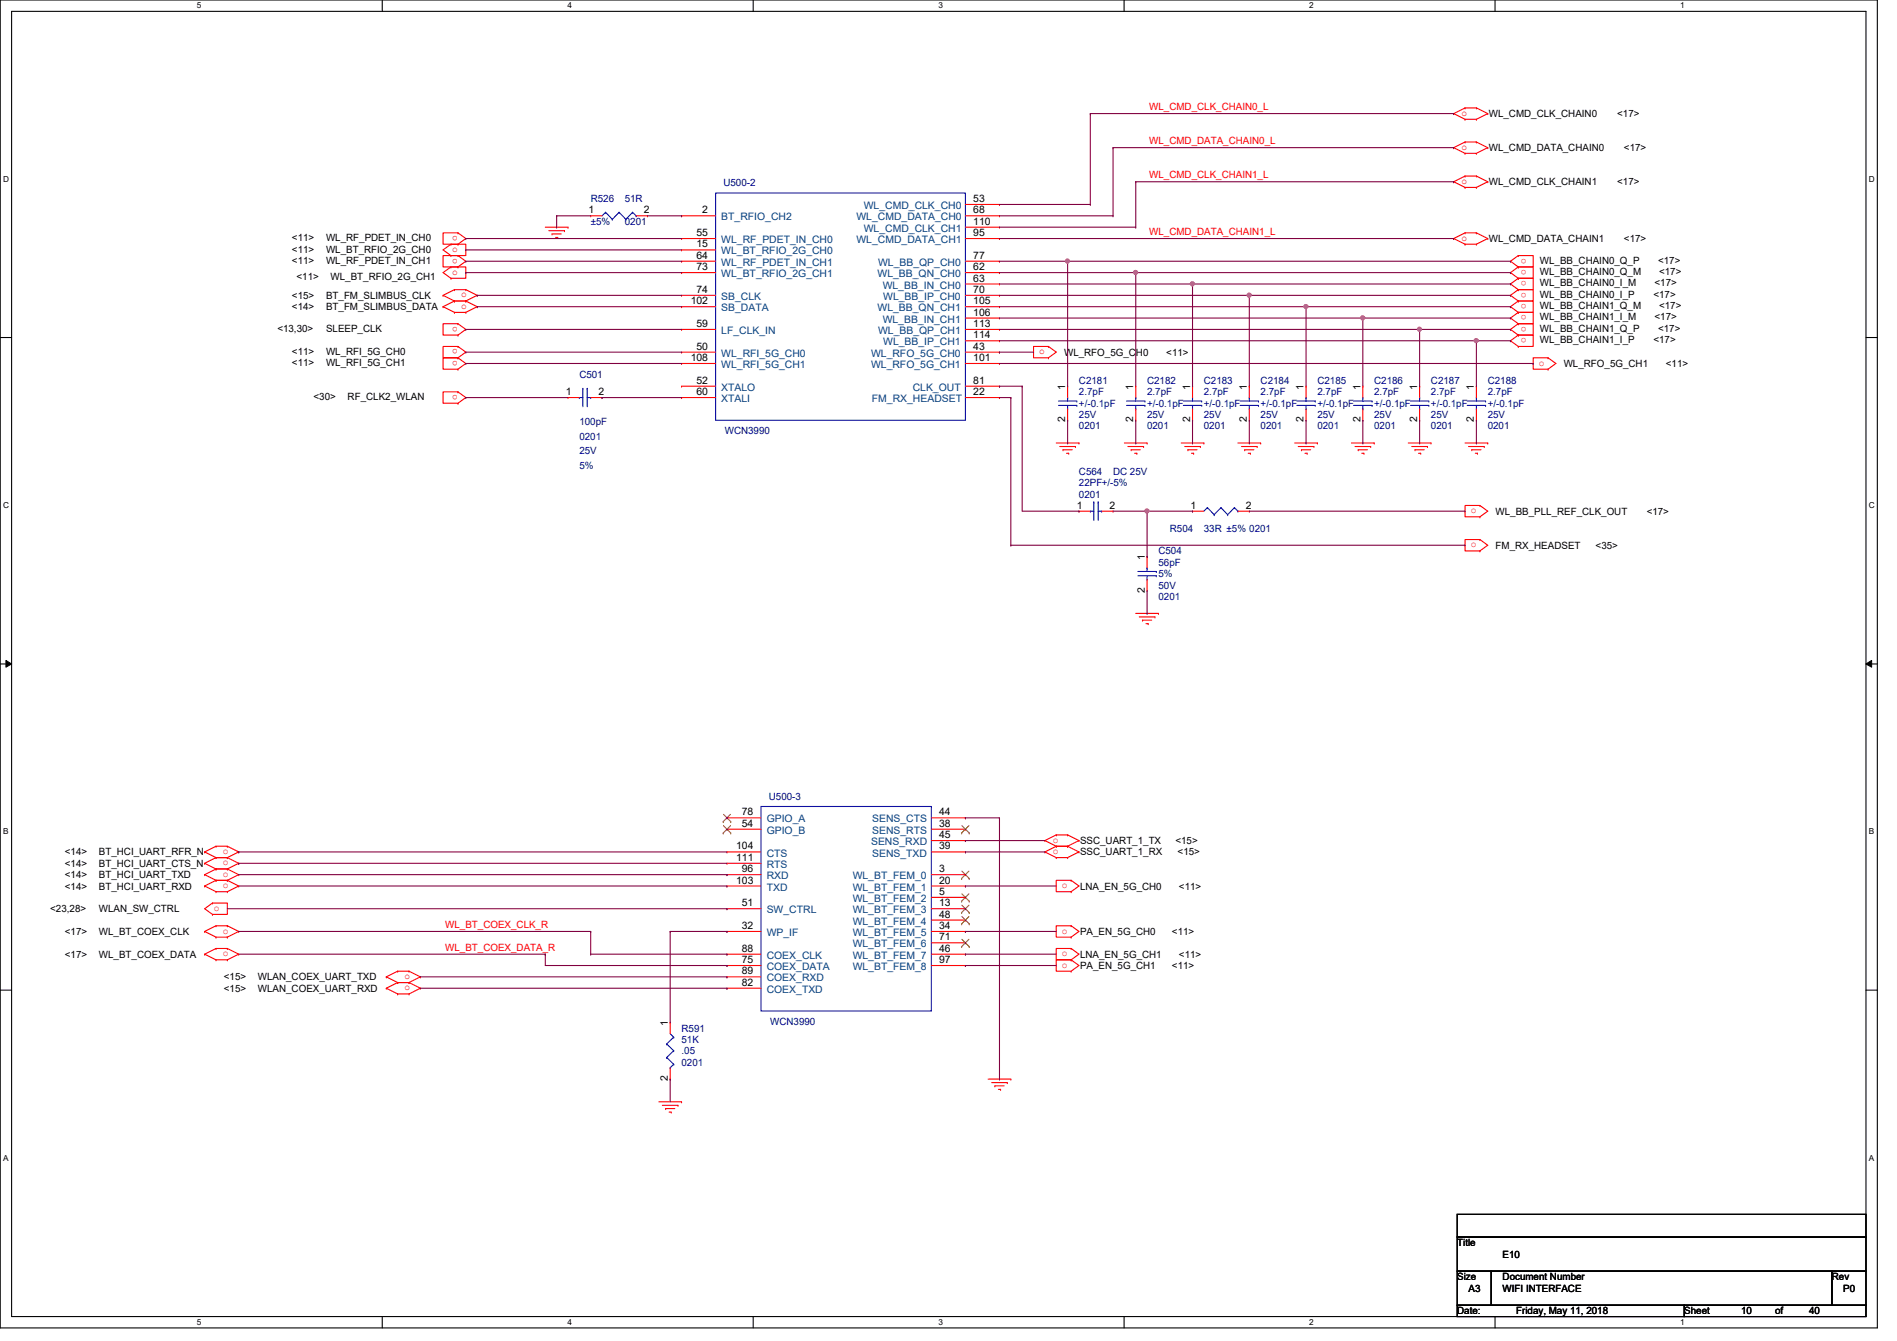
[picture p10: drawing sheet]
<svg xmlns="http://www.w3.org/2000/svg" width="297mm" height="210mm" viewBox="0 0 297 210" stroke-linecap="round" stroke-linejoin="round" font-family="sans-serif">
<path d="M0 0h294v207.9h-294zM1.8 1.8h290.4v204.3h-290.4z" fill="none" stroke="#000" stroke-width=".17"/>
<g fill="#fff">
<path d="M30.8 .2h.7v1.4h-.7z"/>
<path d="M30.8 206.2h.7v1.4h-.7z"/>
</g>
<path d="M59.9 0v1.8M59.9 206.1v1.8" fill="none" stroke="#000" stroke-width=".17"/>
<g fill="#fff">
<path d="M88.9 .2h.6v1.4h-.6z"/>
<path d="M88.9 206.2h.6v1.4h-.6z"/>
</g>
<path d="M117.9 0v1.8M117.9 206.1v1.8" fill="none" stroke="#000" stroke-width=".17"/>
<g fill="#fff">
<path d="M146.9 .2h.7v1.4h-.7z"/>
<path d="M146.9 206.2h.7v1.4h-.7z"/>
</g>
<path d="M176 0v1.8M176 206.1v1.8" fill="none" stroke="#000" stroke-width=".17"/>
<g fill="#fff">
<path d="M205 .2h.7v1.4h-.7z"/>
<path d="M205 206.2h.7v1.4h-.7z"/>
</g>
<path d="M234.1 0v1.8M234.1 206.1v1.8" fill="none" stroke="#000" stroke-width=".17"/>
<g fill="#fff">
<path d="M263.1 .2h.7v1.4h-.7z"/>
<path d="M263.1 206.2h.7v1.4h-.7z"/>
<path d="M.5 27.3h.9v1.4h-.9z"/>
<path d="M292.6 27.3h.9v1.4h-.9z"/>
<path d="M.5 78.4h.9v1.4h-.9z"/>
<path d="M292.6 78.4h.9v1.4h-.9z"/>
</g>
<path d="M0 52.8h1.8M292.2 52.8h1.8" fill="none" stroke="#000" stroke-width=".17"/>
<g fill="#fff">
<path d="M.5 129.5h.8v1.4h-.8z"/>
<path d="M292.6 129.5h.9v1.4h-.9z"/>
</g>
<path d="M0 103.9h1.8M292.2 103.9h1.8" fill="none" stroke="#000" stroke-width=".17"/>
<path d="M.9 103.4l.9 .5-.9 .5zM292.2 103.9l.9-.5v1z" fill="#000"/>
<path d="M.9 103.4l.9 .5-.9 .5zM292.2 103.9l.9-.5v1z" fill="none" stroke="#000" stroke-width=".16"/>
<g fill="#fff">
<path d="M.5 180.5h.8v1.4h-.8z"/>
<path d="M292.6 180.5h.9v1.4h-.9z"/>
</g>
<path d="M0 155h1.8M292.2 155h1.8M228.2 190.1h64v3.5h-64zM228.2 193.6h64v5.4h-64zM228.2 199h5.3v5.3h-5.3zM233.5 199h53.3v5.3h-53.3zM286.8 199h5.4v5.3h-5.4zM228.2 204.3h35.5v1.8h-35.5zM263.7 204.3h28.5v1.8h-28.5z" fill="none" stroke="#000" stroke-width=".17"/>
<g fill="none" stroke="#f00" stroke-width=".17">
<path d="M227.6 17.8h.1M227.6 17.8l1.8 .9M229.4 16.9h.1M229.4 18.7h.1M229.4 16.9l-1.8 .9M229.4 16.9h1.8M229.4 18.7h1.8M231.2 16.9h.1M231.2 18.7h.1M231.2 16.9l1.8 .9M233 17.8h.1M233 17.8l-1.8 .9"/>
<path d="M70.6 38.2h.1M70.6 38.2h2.3v1.8h-2.3M70.6 38.2l-1.2 .9 1.2 .9M71.7 38.2h.1M71.7 36.4h.1M71.7 36.4h-2.3v1.8h2.3M71.7 36.4l1.2 .9-1.2 .9M85.4 35.6h3.5M85.9 36.1h2.5M86.4 36.6h.1M86.4 36.6h1.5M87 37.2h.3"/>
<path d="M87.3 37.2h.1M88.4 36.1h.1M88.9 35.6h.1M92.5 33.8h.1M92.5 33.8h1.8M99.6 33.8h1.8M101.4 33.8h.1M106.7 33.8h.1M106.7 37.3h.1M106.7 39.1h.1M106.7 33.8h5.4M106.7 37.3h5.4"/>
<path d="M106.7 39.1h5.4M151.2 35.6h5.3M151.2 33.8h5.3M151.2 32h5.3M151.2 37.3h5.3M156.5 32h.1M156.5 33.8h.1M156.5 35.6h.1M156.5 37.3h.1M227.6 23.1h.1M227.6 28.4h.1M227.6 37.3h.1"/>
<path d="M227.6 23.1l1.8 .9M227.6 28.4l1.8 .9M227.6 37.3l1.8 .9M229.4 22.2h.1M229.4 24h.1M229.4 27.6h.1M229.4 29.3h.1M229.4 36.4h.1M229.4 38.2h.1M229.4 22.2l-1.8 .9M229.4 22.2h1.8M229.4 24h1.8"/>
<path d="M229.4 27.6l-1.8 .8M229.4 27.6h1.8M229.4 29.3h1.8M229.4 36.4l-1.8 .9M229.4 36.4h1.8M229.4 38.2h1.8M231.2 22.2h.1M231.2 24h.1M231.2 27.6h.1M231.2 29.3h.1M231.2 36.4h.1M231.2 38.2h.1"/>
<path d="M231.2 22.2l1.8 .9M231.2 27.6l1.8 .8M231.2 36.4l1.8 .9M233 23.1h.1M233 28.4h.1M233 37.3h.1M233 23.1l-1.8 .9M233 28.4l-1.8 .9M233 37.3l-1.8 .9M69.4 46.2h.1M69.4 48h.1M69.4 46.2l1.8 .9"/>
<path d="M69.4 48l1.8 .9M70.6 40h.1M70.6 41.8h.1M70.6 43.6h.1M70.6 41.8h2.3v1.8h-2.3M70.6 41.8l-1.2 .9 1.2 .9M71.2 45.3h.1M71.2 47.1h.1M71.2 48.9h.1M71.2 45.3h1.7M71.2 45.3l-1.8 .9M71.2 47.1h1.7"/>
<path d="M71.2 47.1l-1.8 .9M71.2 48.9h1.7M71.7 41.8h.1M71.7 40h.1M71.7 40h-2.3v1.8h2.3M71.7 52.5h.1M71.7 50.7h.1M71.7 50.7h-2.3v1.8h2.3M71.7 56h.1M71.7 54.2h.1M71.7 54.2h-2.3v1.8h2.3M71.7 57.8h.1"/>
<path d="M71.7 56h-2.3v1.8h2.3M71.7 40l1.2 .9-1.2 .9M71.7 50.7l1.2 .9-1.2 .9M71.7 54.2l1.2 .9-1.2 .9M71.7 56l1.2 .9-1.2 .9M72.9 45.3h.1M72.9 47.1h.1M72.9 48.9h.1M72.9 45.3l1.8 .9M72.9 47.1l1.8 .9M74.7 46.2h.1M74.7 48h.1"/>
<path d="M74.7 46.2l-1.8 .9M74.7 48l-1.8 .9M106.7 40.9h.1M106.7 42.7h.1M106.7 46.2h.1M106.7 48h.1M106.7 51.6h.1M106.7 55.1h.1M106.7 56.9h.1M106.7 40.9h5.4M106.7 42.7h5.4M106.7 46.2h5.4"/>
<path d="M106.7 48h5.4M106.7 51.6h5.4M106.7 55.1h5.4M106.7 56.9h5.4M151.2 40.9h5.3M151.2 42.7h5.3M151.2 44.4h5.3M151.2 46.2h5.3M151.2 48h5.3M151.2 49.8h5.3M151.2 51.6h5.3M151.2 53.3h5.3"/>
<path d="M151.2 55.1h5.3M151.2 56.9h5.3M156.5 40.9h.1M156.5 42.7h.1M156.5 44.4h.1M156.5 46.2h.1M156.5 48h.1M156.5 49.8h.1M156.5 51.6h.1M156.5 53.3h.1M156.5 55.1h.1M156.5 56.9h.1"/>
<path d="M164.2 54.2h.1M164.2 56h.1M164.2 54.2h-2.4v1.8h2.4M164.2 54.2l1.2 .9-1.2 .9M237.7 41.8h.1M237.7 40h.1M237.7 40h2.4v1.8h-2.4M237.7 43.6h.1M237.7 41.8h2.4v1.8h-2.4M237.7 45.3h.1M237.7 43.6h2.4v1.7h-2.4M237.7 47.1h.1"/>
<path d="M237.7 45.3h2.4v1.8h-2.4M237.7 48.9h.1M237.7 47.1h2.4v1.8h-2.4M237.7 50.7h.1M237.7 48.9h2.4v1.8h-2.4M237.7 52.5h.1M237.7 50.7h2.4v1.8h-2.4M237.7 54.2h.1M237.7 52.5h2.4v1.7h-2.4M237.7 40l-1.2 .9 1.2 .9M237.7 41.8l-1.2 .9 1.2 .9M237.7 43.6l-1.2 .8 1.2 .9"/>
<path d="M237.7 45.3l-1.2 .9 1.2 .9M237.7 47.1l-1.2 .9 1.2 .9M237.7 48.9l-1.2 .9 1.2 .9M237.7 50.7l-1.2 .9 1.2 .9M237.7 52.5l-1.2 .8 1.2 .9M242.4 56h.1M242.4 57.8h.1M242.4 56h-2.3v1.8h2.3M242.4 56l1.2 .9-1.2 .9M71.7 63.1h.1M71.7 61.3h.1M71.7 61.3h-2.3v1.8h2.3"/>
<path d="M71.7 61.3l1.2 .9-1.2 .9M88.9 62.2h.1M88.9 62.2h1.8M92.5 62.2h1.8M94.3 62.2h.1M106.7 60.5h.1M106.7 62.2h.1M106.7 62.2h5.4M106.7 60.5h5.4M151.2 62.2h5.3M151.2 60.5h5.3M156.5 60.5h.1"/>
<path d="M156.5 62.2h.1M165.4 69.3h3.5M165.9 69.9h2.5M166.5 70.4h.1M166.5 70.4h1.4M167 71h.3M167.2 60.5h.1M167.2 65.8h.1M167.2 60.5v1.7M167.2 64v1.8M167.3 71h.1M168.4 69.9h.1"/>
<path d="M168.9 69.3h.1M176.1 69.3h3.5M176.6 69.9h2.5M177.1 70.4h.1M177.1 70.4h1.5M177.7 71h.3M177.8 60.5h.1M177.8 65.8h.1M177.8 60.5v1.7M177.8 64v1.8M178 71h.1M179.1 69.9h.1"/>
<path d="M179.6 69.3h.1M185 69.3h3.5M185.5 69.9h2.5M186 70.4h.1M186 70.4h1.4M186.6 71h.3M186.7 60.5h.1M186.7 65.8h.1M186.7 60.5v1.7M186.7 64v1.8M186.9 71h.1M188 69.9h.1"/>
<path d="M188.5 69.3h.1M193.8 69.3h3.6M194.4 69.9h2.4M194.9 70.4h.1M194.9 70.4h1.4M195.4 71h.4M195.6 60.5h.1M195.6 65.8h.1M195.6 60.5v1.7M195.6 64v1.8M195.8 71h.1M196.8 69.9h.1"/>
<path d="M197.4 69.3h.1M202.7 69.3h3.6M203.3 69.9h2.4M203.8 70.4h.1M203.8 70.4h1.4M204.3 71h.4M204.5 60.5h.1M204.5 65.8h.1M204.5 60.5v1.7M204.5 64v1.8M204.7 71h.1M205.7 69.9h.1"/>
<path d="M206.3 69.3h.1M211.6 69.3h3.6M212.2 69.9h2.4M212.7 70.4h.1M212.7 70.4h1.4M213.2 71h.4M213.4 60.5h.1M213.4 65.8h.1M213.4 60.5v1.7M213.4 64v1.8M213.6 71h.1M214.6 69.9h.1"/>
<path d="M215.2 69.3h.1M220.5 69.3h3.6M221.1 69.9h2.4M221.6 70.4h.1M221.6 70.4h1.4M222.1 71h.4M222.3 60.5h.1M222.3 65.8h.1M222.3 60.5v1.7M222.3 64v1.8M222.5 71h.1M223.5 69.9h.1"/>
<path d="M224.1 69.3h.1M229.4 69.3h3.6M230 69.9h2.4M230.5 70.4h.1M230.5 70.4h1.4M231 71h.3M231.2 60.5h.1M231.2 65.8h.1M231.2 60.5v1.7M231.2 64v1.8M231.3 71h.1M231.7 79.1h.1"/>
<path d="M231.7 79.1h-2.3v1.8h2.3M231.7 79.1l1.3 .9-1.3 .9M232.4 69.9h.1M233 69.3h.1M168.9 80h.1M168.9 80h1.8M172.5 80h1.8M174.3 80h.1M177.8 96h3.6M178.4 96.6h2.4M178.9 97.1h.1M178.9 97.1h1.4"/>
<path d="M179.4 97.6h.4M179.6 87.1h.1M179.6 92.5h.1M179.6 87.1v1.8M179.6 90.7v1.8M179.8 97.6h.1M180.8 96.6h.1M181.4 96h.1M186.7 80h.1M186.7 80h1.8M193.8 80h1.8M195.6 80h.1"/>
<path d="M231.7 80.9h.1M231.7 84.5h.1M231.7 86.2h.1M231.7 84.5h-2.3v1.7h2.3M231.7 84.5l1.3 .8-1.3 .9M32 133.3h.1M32 135.1h.1M32 136.9h.1M32 138.7h.1M32 133.3l1.8 .9M32 135.1l1.8 .9M32 136.9l1.8 .9"/>
<path d="M32 138.7l1.8 .9M33.8 132.5h.1M33.8 134.2h.1M33.8 136h.1M33.8 137.8h.1M33.8 139.6h.1M33.8 132.5h1.8M33.8 132.5l-1.8 .8M33.8 134.2h1.8M33.8 134.2l-1.8 .9M33.8 136h1.8M33.8 136l-1.8 .9"/>
<path d="M33.8 137.8h1.8M33.8 137.8l-1.8 .9M33.8 139.6h1.8M35.6 132.5h.1M35.6 134.2h.1M35.6 136h.1M35.6 137.8h.1M35.6 139.6h.1M35.6 132.5l1.8 .8M35.6 134.2l1.8 .9M35.6 136l1.8 .9M35.6 137.8l1.8 .9"/>
<path d="M37.4 133.3h.1M37.4 135.1h.1M37.4 136.9h.1M37.4 138.7h.1M37.4 133.3l-1.8 .9M37.4 135.1l-1.8 .9M37.4 136.9l-1.8 .9M37.4 138.7l-1.8 .9M113.8 128h.1M113.8 129.8h.1M113.8 133.3h.1M113.8 135.1h.1"/>
<path d="M113.8 136.9h.1M113.8 138.7h.1M113.8 128h5.4M113.8 129.8h5.4M113.8 133.3h5.4M113.8 136.9h5.4M113.8 138.7h5.4M113.8 135.1h5.4M145.8 128h5.4M145.8 129.8h5.4M145.8 131.6h5.4M145.8 133.3h5.4"/>
<path d="M145.8 136.9h5.4M145.8 138.7h5.4M151.2 128h.1M151.2 129.8h.1M151.2 131.6h.1M151.2 133.3h.1M151.2 136.9h.1M151.2 138.7h.1M163.6 131.6h.1M163.6 133.3h.1M163.6 131.6l1.8 .9M163.6 133.3l1.8 .9"/>
<path d="M165.4 130.7h.1M165.4 132.5h.1M165.4 134.2h.1M165.4 132.5h1.8M165.4 134.2h1.8M165.4 130.7l-1.8 .9M165.4 130.7h1.8M165.4 132.5l-1.8 .8M167.2 130.7h.1M167.2 132.5h.1M167.2 134.2h.1M167.2 130.7l1.7 .9"/>
<path d="M167.2 132.5l1.7 .8M167.7 137.8h.1M167.7 139.6h.1M167.7 137.8h-2.3v1.8h2.3M167.7 137.8l1.2 .9-1.2 .9M168.9 131.6h.1M168.9 133.3h.1M168.9 131.6l-1.7 .9M168.9 133.3l-1.7 .9M32 145.8h.1M32 149.4h.1M32 145.8l1.8 .9"/>
<path d="M32 149.4l1.8 .8M33.3 141.4h.1M33.3 143.1h.1M33.3 141.4h2.3v1.7h-2.3M33.3 141.4l-1.3 .8 1.3 .9M33.8 144.9h.1M33.8 146.7h.1M33.8 148.5h.1M33.8 150.2h.1M33.8 144.9h1.8M33.8 144.9l-1.8 .9M33.8 146.7h1.8"/>
<path d="M33.8 148.5h1.8M33.8 148.5l-1.8 .9M33.8 150.2h1.8M35.6 144.9h.1M35.6 146.7h.1M35.6 148.5h.1M35.6 150.2h.1M35.6 144.9l1.8 .9M35.6 148.5l1.8 .9M37.4 145.8h.1M37.4 149.4h.1M37.4 145.8l-1.8 .9"/>
<path d="M37.4 149.4l-1.8 .8M60.5 152.9h.1M60.5 154.7h.1M60.5 152.9l1.8 .9M60.5 154.7l1.8 .9M62.3 152h.1M62.3 153.8h.1M62.3 155.6h.1M62.3 152h1.7M62.3 152l-1.8 .9M62.3 153.8h1.7M62.3 153.8l-1.8 .9"/>
<path d="M62.3 155.6h1.7M64 152h.1M64 153.8h.1M64 155.6h.1M64 152l1.8 .9M64 153.8l1.8 .9M65.8 152.9h.1M65.8 154.7h.1M65.8 152.9l-1.8 .9M65.8 154.7l-1.8 .9M113.8 142.2h.1M113.8 145.8h.1"/>
<path d="M113.8 149.4h.1M113.8 151.1h.1M113.8 152.9h.1M113.8 154.7h.1M113.8 142.2h5.4M113.8 145.8h5.4M113.8 149.4h5.4M113.8 151.1h5.4M113.8 152.9h5.4M113.8 154.7h5.4M145.8 140.5h5.4M145.8 142.2h5.4"/>
<path d="M145.8 144h5.4M145.8 145.8h5.4M145.8 147.6h5.4M145.8 149.4h5.4M145.8 151.1h5.4M151.2 140.5h.1M151.2 142.2h.1M151.2 144h.1M151.2 145.8h.1M151.2 147.6h.1M151.2 149.4h.1M151.2 151.1h.1"/>
<path d="M167.7 144.9h.1M167.7 146.7h.1M167.7 144.9h-2.3v1.8h2.3M167.7 150.2h.1M167.7 152h.1M167.7 150.2h-2.3v1.8h2.3M167.7 148.5h.1M167.7 148.5h-2.3v1.7h2.3M167.7 144.9l1.2 .9-1.2 .9M167.7 150.2l1.2 .9-1.2 .9M167.7 148.5l1.2 .9-1.2 .8M103.2 172.5h3.5"/>
<path d="M103.7 173h2.5M104.2 173.5h.1M104.2 173.5h1.5M104.8 174.1h.3M104.9 160h.1M104.9 168.9h.1M104.9 160v1.8M104.9 167.1v1.8M105.1 174.1h.1M106.2 173h.1M106.7 172.5h.1M154.7 168.9h3.6"/>
<path d="M155.3 169.5h2.4M155.8 170h.1M155.8 170h1.4M156.3 170.5h.4M156.7 170.5h.1M157.7 169.5h.1M158.3 168.9h.1"/>
</g>
<g fill="none" stroke="#00f" stroke-width=".17">
<path d="M94.8 33.2h.1M94.8 33.2l-.5 .6M94.8 33.2l1.1 1.1M95.9 34.3h.1M96.9 33.2h.1M96.9 33.2l-1 1.1M96.9 33.2l1.1 1.1M98 34.3h.1M99.1 33.2h.1M99.1 33.2l-1.1 1.1M99.1 33.2l.5 .6M99.6 33.8h.1"/>
<path d="M112.1 30.2h39.1v35.6h-39.1zM90.7 62.2h.1M90.7 62.2h.6M91.3 60.8h.1M91.3 60.8v2.9M91.9 60.8h.1M91.9 60.8v2.9M91.9 62.2h.6M92.5 62.2h.1M165.7 62.8h2.9M165.7 63.5h2.9M167.2 62.2h.1"/>
<path d="M167.2 64h.1M167.2 62.2v.6M167.2 63.5v.5M168.6 62.8h.1M168.6 63.5h.1M171.3 78.6h.1M171.3 78.6v2.8M172 78.6h.1M172 78.6v2.8M176.4 62.8h2.9M176.4 63.5h2.9M177.8 62.2h.1"/>
<path d="M177.8 64h.1M177.8 62.2v.6M177.8 63.5v.5M179.3 62.8h.1M179.3 63.5h.1M185.3 62.8h2.9M185.3 63.5h2.9M186.7 62.2h.1M186.7 64h.1M186.7 62.2v.6M186.7 63.5v.5M188.2 62.8h.1"/>
<path d="M188.2 63.5h.1M189.1 79.5h.1M189.1 79.5l-.6 .5M189.1 79.5l1 1.1M191.2 79.5h.1M191.2 79.5l-1.1 1.1M191.2 79.5l1 1.1M193.3 79.5h.1M193.3 79.5l-1.1 1.1M193.3 79.5l.5 .5M194.2 62.8h2.9M194.2 63.5h2.9"/>
<path d="M195.6 62.2h.1M195.6 64h.1M195.6 62.2v.6M195.6 63.5v.5M197.1 62.8h.1M197.1 63.5h.1M203.1 62.8h2.8M203.1 63.5h2.8M204.5 62.2h.1M204.5 64h.1M204.5 62.2v.6M204.5 63.5v.5"/>
<path d="M205.9 62.8h.1M205.9 63.5h.1M212 62.8h2.8M212 63.5h2.8M213.4 62.2h.1M213.4 64h.1M213.4 62.2v.6M213.4 63.5v.5M214.8 62.8h.1M214.8 63.5h.1M220.8 62.8h2.9M220.8 63.5h2.9"/>
<path d="M222.3 62.2h.1M222.3 64h.1M222.3 62.2v.6M222.3 63.5v.5M223.7 62.8h.1M223.7 63.5h.1M229.7 62.8h2.9M229.7 63.5h2.9M231.2 62.2h.1M231.2 64h.1M231.2 62.2v.6M231.2 63.5v.5"/>
<path d="M232.6 62.8h.1M232.6 63.5h.1M170.7 80h.1M170.7 80h.6M172 80h.5M172.5 80h.1M178.2 89.5h2.9M178.2 90.1h2.9M179.6 88.9h.1M179.6 90.7h.1M179.6 88.9v.6M179.6 90.1v.6"/>
<path d="M181.1 89.5h.1M181.1 90.1h.1M190.1 80.6h.1M192.2 80.6h.1M193.8 80h.1M119.2 126.2h26.6v32h-26.6zM104.4 163.4h.1M104.4 165.5h.1M104.4 163.4l1.1 1.1M104.4 165.5l1.1 1.1M104.9 167.1h.1M104.9 161.8l.6 .5"/>
<path d="M105.5 162.3h.1M105.5 164.5h.1M105.5 166.6h.1M105.5 162.3l-1.1 1.1M105.5 164.5l-1.1 1M105.5 166.6l-.6 .5"/>
</g>
<g fill="none" stroke="#804000" stroke-width=".16">
<path d="M113.2 128.6h.1M113.2 130.4h.1M113.3 127.5l1.1 1.1M113.3 129.2l1.1 1.2M114.4 127.5l-1.2 1.1M114.4 129.2l-1.2 1.2M114.4 128.6h.1M114.4 130.4h.1M150.6 130.4h.1M150.6 137.5h.1M150.6 129.2l1.2 1.2M150.6 136.4l1.2 1.1"/>
<path d="M150.6 139.9l1.2 1.2M151.7 129.2l-1.1 1.2M151.7 136.4l-1.1 1.1M151.7 139.9l-1.1 1.2M151.8 130.4h.1M151.8 137.5h.1M150.6 141.1h.1M150.6 142.8h.1M150.6 144.6h.1M150.6 148.2h.1M150.6 141.7l1.2 1.1M150.6 143.5l1.2 1.1"/>
<path d="M150.6 147l1.2 1.2M151.7 141.7l-1.1 1.1M151.7 143.5l-1.1 1.1M151.7 147l-1.1 1.2M151.8 141.1h.1M151.8 142.8h.1M151.8 144.6h.1M151.8 148.2h.1"/>
</g>
<g fill="none" stroke="#800040" stroke-width=".17">
<path d="M72.9 37.3h.1M72.9 39.1h.1M72.9 37.3h33.8M72.9 39.1h33.8M156.5 33.8h17.8M156.5 35.6h21.3M174.3 33.8h.1M177.8 35.6h.1M72.9 40.9h.1M72.9 51.6h.1M72.9 55.1h.1M72.9 56.9h.1"/>
<path d="M72.9 40.9h33.8M72.9 51.6h33.8M72.9 55.1h33.8M72.9 56.9h33.8M74.7 46.2h.1M74.7 48h.1M74.7 46.2h32M74.7 48h32M156.5 40.9h10.7M156.5 46.2h39.1M156.5 48h48M156.5 51.6h65.8"/>
<path d="M156.5 42.7h21.3M156.5 44.4h30.2M156.5 49.8h56.9M156.5 53.3h74.7M167.2 40.9h.1M177.8 42.7h.1M186.7 44.4h.1M195.6 46.2h.1M204.5 48h.1M213.4 49.8h.1M222.3 51.6h.1M231.2 53.3h.1"/>
</g>
<circle cx="231.2" cy="53.3" r=".32" fill="#f0f"/>
<circle cx="231.2" cy="53.3" r=".32" fill="none" stroke="#f0f" stroke-width=".17"/>
<path d="M156.5 55.1h.1M156.5 55.1h5.3M156.5 60.5h.1M156.5 60.5h3.6M160.1 60.5h.1M160.1 60.5v19.5M179.6 80h7.1M186.7 80h.1" fill="none" stroke="#800040" stroke-width=".17"/>
<circle cx="179.6" cy="80" r=".32" fill="#f0f"/>
<circle cx="179.6" cy="80" r=".32" fill="none" stroke="#f0f" stroke-width=".17"/>
<g fill="none" stroke="#800040" stroke-width=".17">
<path d="M170.7 17.8h.1M170.7 17.8v14.2M170.7 17.8h56.9M227.6 17.8h.1M87.2 33.8h.1M87.2 35.6h.1M87.2 33.8h5.3M87.2 33.8v1.8M101.4 33.8h5.3M106.7 33.8h.1M156.5 32h14.2M156.5 37.3h71.1"/>
<path d="M170.7 32h.1M174.3 23.1h.1M174.3 23.1v10.7M174.3 23.1h53.3M177.8 28.4h.1M177.8 28.4v7.2M177.8 28.4h49.8M227.6 23.1h.1M227.6 28.4h.1M227.6 37.3h.1M72.9 42.7h.1M72.9 42.7h33.8"/>
<path d="M156.5 56.9h83.6M167.2 40.9h.1M167.2 40.9v19.6M167.2 40.9h69.3M236.5 40.9h.1M240.1 56.9h.1M72.9 62.2h.1M72.9 62.2h16M94.3 62.2h.1M94.3 62.2h12.4M156.5 62.2h1.8M158.3 62.2h.1"/>
<path d="M158.3 62.2v23.1M158.3 85.3h.1M160.1 80h8.8M168.9 80h.1M174.3 80h5.3M179.6 87.1h.1M179.6 96h.1M179.6 80h.1M179.6 80v7.1M179.6 92.5v3.5M195.6 80h33.8M229.4 80h.1"/>
<path d="M37.4 133.3h.1M37.4 135.1h.1M37.4 133.3h76.4M37.4 135.1h76.4M37.4 138.7h76.4M37.4 136.9h76.4M113.8 136.9h.1M113.8 138.7h.1M151.2 131.6h.1M151.2 133.3h.1M151.2 138.7h.1M151.2 128h.1"/>
<path d="M151.2 133.3h12.4M151.2 131.6h12.4M151.2 138.7h14.2M151.2 128h5.3v40.9M35.6 142.2h78.2M37.4 145.8h55.1M37.4 149.4h48M65.8 154.7h48M65.8 152.9h48M85.4 149.4h.1M85.4 149.4v1.7h28.4M92.5 149.4h.1"/>
<path d="M92.5 145.8h.1M92.5 149.4h21.3M92.5 145.8v3.6M104.9 145.8h.1M104.9 145.8h8.9M104.9 145.8v14.2M113.8 142.2h.1M113.8 154.7h.1M113.8 152.9h.1M113.8 151.1h.1M113.8 149.4h.1M113.8 145.8h.1"/>
<path d="M151.2 145.8h.1M151.2 151.1h.1M151.2 149.4h.1M151.2 145.8h14.2M151.2 151.1h14.2M151.2 149.4h14.2M104.9 168.9h.1M104.9 168.9v3.6M156.5 168.9h.1"/>
</g>
<circle cx="167.1" cy="40.9" r=".32" fill="#f0f"/>
<circle cx="167.1" cy="40.9" r=".32" fill="none" stroke="#f0f" stroke-width=".17"/>
<path d="M177.8 42.7h.1M177.8 42.7v17.8" fill="none" stroke="#800040" stroke-width=".17"/>
<circle cx="177.8" cy="42.6" r=".32" fill="#f0f"/>
<circle cx="177.8" cy="42.6" r=".32" fill="none" stroke="#f0f" stroke-width=".17"/>
<path d="M177.8 42.7h58.7M186.7 44.4h.1M186.7 44.4v16.1M186.7 44.4h49.8M236.5 42.7h.1M236.5 44.4h.1" fill="none" stroke="#800040" stroke-width=".17"/>
<circle cx="186.7" cy="44.4" r=".32" fill="#f0f"/>
<circle cx="186.7" cy="44.4" r=".32" fill="none" stroke="#f0f" stroke-width=".17"/>
<path d="M195.6 46.2h.1M195.6 46.2v14.3" fill="none" stroke="#800040" stroke-width=".17"/>
<circle cx="195.6" cy="46.2" r=".32" fill="#f0f"/>
<circle cx="195.6" cy="46.2" r=".32" fill="none" stroke="#f0f" stroke-width=".17"/>
<path d="M195.6 46.2h40.9M204.5 48h.1M204.5 48v12.5M236.5 46.2h.1" fill="none" stroke="#800040" stroke-width=".17"/>
<circle cx="204.5" cy="48" r=".32" fill="#f0f"/>
<circle cx="204.5" cy="48" r=".32" fill="none" stroke="#f0f" stroke-width=".17"/>
<path d="M204.5 48h32M213.4 49.8h.1M213.4 49.8v10.7M236.5 48h.1" fill="none" stroke="#800040" stroke-width=".17"/>
<circle cx="213.4" cy="49.8" r=".32" fill="#f0f"/>
<circle cx="213.4" cy="49.8" r=".32" fill="none" stroke="#f0f" stroke-width=".17"/>
<path d="M213.4 49.8h23.1M222.3 51.6h.1M222.3 51.6v8.9M236.5 49.8h.1" fill="none" stroke="#800040" stroke-width=".17"/>
<circle cx="222.3" cy="51.5" r=".32" fill="#f0f"/>
<circle cx="222.3" cy="51.5" r=".32" fill="none" stroke="#f0f" stroke-width=".17"/>
<g fill="none" stroke="#800040" stroke-width=".17">
<path d="M222.3 51.6h14.2M231.2 53.3h.1M231.2 53.3v7.2M231.2 53.3h5.3M236.5 51.6h.1M236.5 53.3h.1M167.2 69.3h.1M167.2 65.8v3.5M177.8 69.3h.1M177.8 65.8v3.5M186.7 69.3h.1M186.7 65.8v3.5"/>
<path d="M195.6 69.3h.1M195.6 65.8v3.5M204.5 69.3h.1M204.5 65.8v3.5M213.4 69.3h.1M213.4 65.8v3.5M222.3 69.3h.1M222.3 65.8v3.5M231.2 69.3h.1M231.2 65.8v3.5M158.3 85.3h71.1M229.4 85.3h.1"/>
</g>
<circle cx="231.2" cy="53.3" r=".32" fill="#f0f"/>
<circle cx="231.2" cy="53.3" r=".32" fill="none" stroke="#f0f" stroke-width=".17"/>
<circle cx="179.6" cy="80" r=".32" fill="#f0f"/>
<circle cx="179.6" cy="80" r=".32" fill="none" stroke="#f0f" stroke-width=".17"/>
<circle cx="167.1" cy="40.9" r=".32" fill="#f0f"/>
<circle cx="167.1" cy="40.9" r=".32" fill="none" stroke="#f0f" stroke-width=".17"/>
<circle cx="177.8" cy="42.6" r=".32" fill="#f0f"/>
<circle cx="177.8" cy="42.6" r=".32" fill="none" stroke="#f0f" stroke-width=".17"/>
<circle cx="186.7" cy="44.4" r=".32" fill="#f0f"/>
<circle cx="186.7" cy="44.4" r=".32" fill="none" stroke="#f0f" stroke-width=".17"/>
<circle cx="195.6" cy="46.2" r=".32" fill="#f0f"/>
<circle cx="195.6" cy="46.2" r=".32" fill="none" stroke="#f0f" stroke-width=".17"/>
<circle cx="204.5" cy="48" r=".32" fill="#f0f"/>
<circle cx="204.5" cy="48" r=".32" fill="none" stroke="#f0f" stroke-width=".17"/>
<circle cx="213.4" cy="49.8" r=".32" fill="#f0f"/>
<circle cx="213.4" cy="49.8" r=".32" fill="none" stroke="#f0f" stroke-width=".17"/>
<circle cx="222.3" cy="51.5" r=".32" fill="#f0f"/>
<circle cx="222.3" cy="51.5" r=".32" fill="none" stroke="#f0f" stroke-width=".17"/>
<g font-size="1.6" fill="#f00">
<text x="180" y="17.2">WL_CMD_CLK_CHAIN0_L</text>
<text x="180" y="22.6">WL_CMD_DATA_CHAIN0_L</text>
<text x="228.9" y="18.1">o</text>
<text x="228.9" y="23.5">o</text>
<text x="180" y="27.9">WL_CMD_CLK_CHAIN1_L</text>
<text x="228.9" y="28.8">o</text>
<text x="70.8" y="39.5">o</text>
<text x="71.7" y="36.9" transform="rotate(180 71.7 36.9)">o</text>
<text x="71.7" y="40.5" transform="rotate(180 71.7 40.5)">o</text>
<text x="180" y="36.8">WL_CMD_DATA_CHAIN1_L</text>
<text x="228.9" y="37.7">o</text>
<text x="239" y="40.5" transform="rotate(180 239 40.5)">o</text>
<text x="70.8" y="43">o</text>
<text x="72.2" y="46.6">o</text>
<text x="239" y="42.2" transform="rotate(180 239 42.2)">o</text>
<text x="239" y="44" transform="rotate(180 239 44)">o</text>
<text x="239" y="45.8" transform="rotate(180 239 45.8)">o</text>
<text x="239" y="47.6" transform="rotate(180 239 47.6)">o</text>
<text x="71.7" y="51.1" transform="rotate(180 71.7 51.1)">o</text>
<text x="72.2" y="48.3">o</text>
<text x="239" y="49.4" transform="rotate(180 239 49.4)">o</text>
<text x="239" y="51.1" transform="rotate(180 239 51.1)">o</text>
<text x="239" y="52.9" transform="rotate(180 239 52.9)">o</text>
<text x="71.7" y="54.7" transform="rotate(180 71.7 54.7)">o</text>
<text x="71.7" y="56.5" transform="rotate(180 71.7 56.5)">o</text>
<text x="162.7" y="55.5">o</text>
<text x="241" y="57.2">o</text>
<text x="71.7" y="61.8" transform="rotate(180 71.7 61.8)">o</text>
<text x="230.3" y="80.3">o</text>
<text x="230.3" y="85.7">o</text>
<text x="164.8" y="131.9">o</text>
<text x="34.9" y="133.7">o</text>
<text x="34.9" y="135.5">o</text>
<text x="34.9" y="137.2">o</text>
<text x="164.8" y="133.7">o</text>
<text x="33.5" y="142.6">o</text>
<text x="34.9" y="139">o</text>
<text x="166.3" y="139">o</text>
<text x="34.9" y="146.1">o</text>
<text x="34.9" y="149.7">o</text>
<text x="69.7" y="145.2">WL_BT_COEX_CLK_R</text>
<text x="69.7" y="148.8">WL_BT_COEX_DATA_R</text>
<text x="166.3" y="146.1">o</text>
<text x="166.3" y="149.7">o</text>
<text x="63.3" y="153.2">o</text>
<text x="63.3" y="155">o</text>
<text x="166.3" y="151.5">o</text>
</g>
<g font-size="1.6">
<text x="233.1" y="18.3">WL_CMD_CLK_CHAIN0</text>
<text x="233.1" y="23.7">WL_CMD_DATA_CHAIN0</text>
<text x="253.2" y="18.3">&lt;17&gt;</text>
<text x="254.3" y="23.7">&lt;17&gt;</text>
<text x="233.1" y="29">WL_CMD_CLK_CHAIN1</text>
<text x="253.2" y="29">&lt;17&gt;</text>
<text x="92.2" y="33.4">1</text>
<text x="100.8" y="33.4">2</text>
<text x="109.9" y="33.4">2</text>
<text x="152.4" y="31.6">53</text>
<text x="152.4" y="33.4">68</text>
<text x="152.4" y="35.2">110</text>
<text x="45.7" y="37.7">&lt;11&gt;</text>
<text x="45.7" y="39.7">&lt;11&gt;</text>
<text x="45.7" y="41.3">&lt;11&gt;</text>
<text x="51.1" y="37.7">WL_RF_PDET_IN_CH0</text>
<text x="51.1" y="39.7">WL_BT_RFIO_2G_CH0</text>
<text x="51.1" y="41.3">WL_RF_PDET_IN_CH1</text>
<text x="109" y="37">55</text>
<text x="109" y="38.7">15</text>
<text x="109" y="40.5">64</text>
<text x="152.4" y="37">95</text>
<text x="152.4" y="40.5">77</text>
<text x="233.1" y="37.9">WL_CMD_DATA_CHAIN1</text>
<text x="241.1" y="41.3">WL_BB_CHAIN0_Q_P</text>
<text x="254.3" y="37.9">&lt;17&gt;</text>
<text x="259.6" y="41.3">&lt;17&gt;</text>
<text x="45.7" y="46.8">&lt;15&gt;</text>
<text x="46.4" y="43.8">&lt;11&gt;</text>
<text x="51.1" y="46.8">BT_FM_SLIMBUS_CLK</text>
<text x="51.8" y="43.8">WL_BT_RFIO_2G_CH1</text>
<text x="108.2" y="47.6">102</text>
<text x="109" y="42.3">73</text>
<text x="109" y="45.8">74</text>
<text x="152.4" y="42.3">62</text>
<text x="152.4" y="44.1">63</text>
<text x="152.4" y="45.8">70</text>
<text x="152.4" y="47.6">105</text>
<text x="241.1" y="43.1">WL_BB_CHAIN0_Q_M</text>
<text x="241.1" y="44.8">WL_BB_CHAIN0_I_M</text>
<text x="241.1" y="46.6">WL_BB_CHAIN0_I_P</text>
<text x="258.9" y="46.6">&lt;17&gt;</text>
<text x="259.1" y="44.8">&lt;17&gt;</text>
<text x="259.8" y="43.1">&lt;17&gt;</text>
<text x="43.4" y="51.9">&lt;13,30&gt;</text>
<text x="45.7" y="48.6">&lt;14&gt;</text>
<text x="51.1" y="48.6">BT_FM_SLIMBUS_DATA</text>
<text x="51.1" y="51.9">SLEEP_CLK</text>
<text x="109" y="51.2">59</text>
<text x="152.4" y="49.4">106</text>
<text x="152.4" y="51.2">113</text>
<text x="152.4" y="53">114</text>
<text x="241.1" y="48.4">WL_BB_CHAIN1_Q_M</text>
<text x="241.1" y="50.2">WL_BB_CHAIN1_I_M</text>
<text x="241.1" y="51.9">WL_BB_CHAIN1_Q_P</text>
<text x="241.1" y="53.7">WL_BB_CHAIN1_I_P</text>
<text x="258.9" y="53.7">&lt;17&gt;</text>
<text x="259.1" y="50.2">&lt;17&gt;</text>
<text x="259.6" y="51.9">&lt;17&gt;</text>
<text x="259.8" y="48.4">&lt;17&gt;</text>
<text x="45.7" y="55.5">&lt;11&gt;</text>
<text x="45.7" y="57.3">&lt;11&gt;</text>
<text x="51.1" y="55.5">WL_RFI_5G_CH0</text>
<text x="51.1" y="57.3">WL_RFI_5G_CH1</text>
<text x="108.2" y="56.5">108</text>
<text x="109" y="54.7">50</text>
<text x="152.4" y="54.7">43</text>
<text x="152.4" y="56.5">101</text>
<text x="166.6" y="55.7">WL_RFO_5G_CH0</text>
<text x="182.6" y="55.7">&lt;11&gt;</text>
<text x="244.9" y="57.4">WL_RFO_5G_CH1</text>
<text x="260.9" y="57.4">&lt;11&gt;</text>
<text x="49.1" y="62.6">&lt;30&gt;</text>
<text x="54.4" y="62.6">RF_CLK2_WLAN</text>
<text x="88.6" y="61.8">1</text>
<text x="93.7" y="61.8">2</text>
<text x="109" y="60.1">52</text>
<text x="109" y="61.8">60</text>
<text x="152.4" y="60.1">81</text>
<text x="152.4" y="61.8">22</text>
<text x="166.8" y="61" transform="rotate(-90 166.8 61)">1</text>
<text x="177.5" y="61" transform="rotate(-90 177.5 61)">1</text>
<text x="186.3" y="61" transform="rotate(-90 186.3 61)">1</text>
<text x="195.2" y="61" transform="rotate(-90 195.2 61)">1</text>
<text x="204.1" y="61" transform="rotate(-90 204.1 61)">1</text>
<text x="213" y="61" transform="rotate(-90 213 61)">1</text>
<text x="221.9" y="61" transform="rotate(-90 221.9 61)">1</text>
<text x="230.8" y="61" transform="rotate(-90 230.8 61)">1</text>
<text x="166.8" y="66.1" transform="rotate(-90 166.8 66.1)">2</text>
<text x="177.5" y="66.1" transform="rotate(-90 177.5 66.1)">2</text>
<text x="186.3" y="66.1" transform="rotate(-90 186.3 66.1)">2</text>
<text x="195.2" y="66.1" transform="rotate(-90 195.2 66.1)">2</text>
<text x="204.1" y="66.1" transform="rotate(-90 204.1 66.1)">2</text>
<text x="213" y="66.1" transform="rotate(-90 213 66.1)">2</text>
<text x="221.9" y="66.1" transform="rotate(-90 221.9 66.1)">2</text>
<text x="230.8" y="66.1" transform="rotate(-90 230.8 66.1)">2</text>
<text x="168.6" y="79.6">1</text>
<text x="173.7" y="79.6">2</text>
<text x="186.4" y="79.6">1</text>
<text x="195.1" y="79.6">2</text>
<text x="234.2" y="80.6">WL_BB_PLL_REF_CLK_OUT</text>
<text x="257.8" y="80.6">&lt;17&gt;</text>
<text x="179.2" y="87.7" transform="rotate(-90 179.2 87.7)">1</text>
<text x="234.2" y="85.9">FM_RX_HEADSET</text>
<text x="249.8" y="85.9">&lt;35&gt;</text>
<text x="179.2" y="92.8" transform="rotate(-90 179.2 92.8)">2</text>
<text x="116.2" y="127.6">78</text>
<text x="116.2" y="129.4">54</text>
<text x="147.1" y="127.6">44</text>
<text x="147.1" y="129.4">38</text>
<text x="147.1" y="131.2">45</text>
<text x="10.2" y="133.9">&lt;14&gt;</text>
<text x="10.2" y="135.7">&lt;14&gt;</text>
<text x="10.2" y="137.5">&lt;14&gt;</text>
<text x="15.5" y="133.9">BT_HCI_UART_RFR_N</text>
<text x="15.5" y="135.7">BT_HCI_UART_CTS_N</text>
<text x="15.5" y="137.5">BT_HCI_UART_TXD</text>
<text x="115.3" y="133">104</text>
<text x="115.3" y="134.7">111</text>
<text x="116.2" y="136.5">96</text>
<text x="147.1" y="133">39</text>
<text x="147.1" y="136.5">3</text>
<text x="169.1" y="132.1">SSC_UART_1_TX</text>
<text x="169.1" y="133.9">SSC_UART_1_RX</text>
<text x="184.1" y="132.1">&lt;15&gt;</text>
<text x="184.4" y="133.9">&lt;15&gt;</text>
<text x="7.9" y="142.8">&lt;23,28&gt;</text>
<text x="10.2" y="139.2">&lt;14&gt;</text>
<text x="15.5" y="142.8">WLAN_SW_CTRL</text>
<text x="15.5" y="139.2">BT_HCI_UART_RXD</text>
<text x="115.3" y="138.3">103</text>
<text x="116.2" y="141.9">51</text>
<text x="147.1" y="138.3">20</text>
<text x="147.1" y="140.1">5</text>
<text x="147.1" y="141.9">13</text>
<text x="147.1" y="143.6">48</text>
<text x="169.1" y="139.2">LNA_EN_5G_CH0</text>
<text x="184.6" y="139.2">&lt;11&gt;</text>
<text x="10.2" y="146.3">&lt;17&gt;</text>
<text x="10.2" y="149.9">&lt;17&gt;</text>
<text x="15.5" y="146.3">WL_BT_COEX_CLK</text>
<text x="15.5" y="149.9">WL_BT_COEX_DATA</text>
<text x="116.2" y="145.4">32</text>
<text x="116.2" y="149">88</text>
<text x="147.1" y="145.4">34</text>
<text x="147.1" y="147.2">71</text>
<text x="147.1" y="149">46</text>
<text x="169.1" y="146.3">PA_EN_5G_CH0</text>
<text x="169.1" y="149.9">LNA_EN_5G_CH1</text>
<text x="183.5" y="146.3">&lt;11&gt;</text>
<text x="184.6" y="149.9">&lt;11&gt;</text>
<text x="35" y="153.5">&lt;15&gt;</text>
<text x="35" y="155.2">&lt;15&gt;</text>
<text x="40.4" y="153.5">WLAN_COEX_UART_TXD</text>
<text x="40.4" y="155.2">WLAN_COEX_UART_RXD</text>
<text x="116.2" y="150.7">75</text>
<text x="116.2" y="152.5">89</text>
<text x="116.2" y="154.3">82</text>
<text x="147.1" y="150.7">97</text>
<text x="169.1" y="151.7">PA_EN_5G_CH1</text>
<text x="183.5" y="151.7">&lt;11&gt;</text>
<text x="104.6" y="160.6" transform="rotate(-90 104.6 160.6)">1</text>
<text x="104.6" y="169.2" transform="rotate(-90 104.6 169.2)">2</text>
<text x="228.2" y="195.1">Title</text>
<text x="235.3" y="196.8">E10</text>
<text x="228.2" y="200.4">Size</text>
<text x="230" y="202.2">A3</text>
<text x="235.3" y="200.4">Document Number</text>
<text x="235.3" y="202.2">WIFI INTERFACE</text>
<text x="286.8" y="200.4">Rev</text>
<text x="288.6" y="202.2">P0</text>
<text x="228.2" y="205.7">Date:</text>
<text x="237.4" y="205.7">Friday, May 11, 2018</text>
<text x="263.7" y="205.7">Sheet</text>
<text x="272.6" y="205.7">10</text>
<text x="278" y="205.7">of</text>
<text x="283.3" y="205.7">40</text>
</g>
<g font-size="1.6" fill="#000080">
<text x="113.3" y="29.2">U500-2</text>
<text x="92.5" y="31.7">R526</text>
<text x="92.5" y="35.2">±5%</text>
<text x="97.8" y="31.7">51R</text>
<text x="97.8" y="35.2">0201</text>
<text x="90.7" y="59.2">C501</text>
<text x="168.9" y="60.1">C2181</text>
<text x="168.9" y="61.9">2.7pF</text>
<text x="168.9" y="65.4">25V</text>
<text x="168.9" y="63.7">+/-0.1pF</text>
<text x="179.6" y="60.1">C2182</text>
<text x="179.6" y="61.9">2.7pF</text>
<text x="179.6" y="65.4">25V</text>
<text x="179.6" y="63.7">+/-0.1pF</text>
<text x="188.5" y="60.1">C2183</text>
<text x="188.5" y="61.9">2.7pF</text>
<text x="188.5" y="65.4">25V</text>
<text x="188.5" y="63.7">+/-0.1pF</text>
<text x="197.4" y="60.1">C2184</text>
<text x="197.4" y="61.9">2.7pF</text>
<text x="197.4" y="65.4">25V</text>
<text x="197.4" y="63.7">+/-0.1pF</text>
<text x="206.3" y="60.1">C2185</text>
<text x="206.3" y="61.9">2.7pF</text>
<text x="206.3" y="65.4">25V</text>
<text x="206.3" y="63.7">+/-0.1pF</text>
<text x="215.2" y="60.1">C2186</text>
<text x="215.2" y="61.9">2.7pF</text>
<text x="215.2" y="65.4">25V</text>
<text x="215.2" y="63.7">+/-0.1pF</text>
<text x="224.1" y="60.1">C2187</text>
<text x="224.1" y="61.9">2.7pF</text>
<text x="224.1" y="65.4">25V</text>
<text x="224.1" y="63.7">+/-0.1pF</text>
<text x="233" y="60.1">C2188</text>
<text x="233" y="61.9">2.7pF</text>
<text x="233" y="65.4">25V</text>
<text x="233" y="63.7">+/-0.1pF</text>
<text x="90.7" y="66.5">100pF</text>
<text x="90.7" y="68.8">0201</text>
<text x="90.7" y="71.1">25V</text>
<text x="113.5" y="67.9">WCN3990</text>
<text x="168.9" y="67.2">0201</text>
<text x="179.6" y="67.2">0201</text>
<text x="188.5" y="67.2">0201</text>
<text x="197.4" y="67.2">0201</text>
<text x="206.3" y="67.2">0201</text>
<text x="215.2" y="67.2">0201</text>
<text x="224.1" y="67.2">0201</text>
<text x="233" y="67.2">0201</text>
<text x="90.7" y="73.4">5%</text>
<text x="168.9" y="74.3">C564</text>
<text x="168.9" y="76.1">22PF+/-5%</text>
<text x="168.9" y="77.9">0201</text>
<text x="174.3" y="74.3">DC 25V</text>
<text x="183.2" y="83.2">R504</text>
<text x="188.5" y="83.2">33R ±5% 0201</text>
<text x="181.4" y="86.8">C504</text>
<text x="181.4" y="88.6">56pF</text>
<text x="181.4" y="93.9">0201</text>
<text x="181.4" y="92.1">50V</text>
<text x="181.4" y="90.3">5%</text>
<text x="120.4" y="125.2">U500-3</text>
<text x="106.7" y="161.5">R591</text>
<text x="120.6" y="160.4">WCN3990</text>
<text x="106.7" y="163.2">51K</text>
<text x="106.7" y="165">.05</text>
<text x="106.7" y="166.8">0201</text>
</g>
<g font-size="1.6" fill="#004080">
<text x="112.9" y="34.5">BT_RFIO_CH2</text>
<text x="134.1" y="34.5">WL_CMD_DATA_CH0</text>
<text x="135.3" y="32.7">WL_CMD_CLK_CH0</text>
<text x="112.9" y="38.1">WL_RF_PDET_IN_CH0</text>
<text x="112.9" y="39.8">WL_BT_RFIO_2G_CH0</text>
<text x="112.9" y="41.6">WL_RF_PDET_IN_CH1</text>
<text x="134.1" y="38.1">WL_CMD_DATA_CH1</text>
<text x="135.3" y="36.3">WL_CMD_CLK_CH1</text>
<text x="137.5" y="41.6">WL_BB_QP_CH0</text>
<text x="112.9" y="43.4">WL_BT_RFIO_2G_CH1</text>
<text x="112.9" y="46.9">SB_CLK</text>
<text x="137.4" y="43.4">WL_BB_QN_CH0</text>
<text x="138.2" y="45.2">WL_BB_IN_CH0</text>
<text x="138.3" y="46.9">WL_BB_IP_CH0</text>
<text x="112.9" y="48.7">SB_DATA</text>
<text x="112.9" y="52.3">LF_CLK_IN</text>
<text x="137.4" y="48.7">WL_BB_QN_CH1</text>
<text x="137.5" y="52.3">WL_BB_QP_CH1</text>
<text x="138.2" y="50.5">WL_BB_IN_CH1</text>
<text x="112.9" y="55.8">WL_RFI_5G_CH0</text>
<text x="112.9" y="57.6">WL_RFI_5G_CH1</text>
<text x="136.4" y="55.8">WL_RFO_5G_CH0</text>
<text x="136.4" y="57.6">WL_RFO_5G_CH1</text>
<text x="138.3" y="54.1">WL_BB_IP_CH1</text>
<text x="112.9" y="61.2">XTALO</text>
<text x="112.9" y="62.9">XTALI</text>
<text x="136.5" y="62.9">FM_RX_HEADSET</text>
<text x="142.9" y="61.2">CLK_OUT</text>
<text x="120.1" y="128.7">GPIO_A</text>
<text x="120.1" y="130.5">GPIO_B</text>
<text x="136.6" y="128.7">SENS_CTS</text>
<text x="136.6" y="130.5">SENS_RTS</text>
<text x="120.1" y="134.1">CTS</text>
<text x="120.1" y="135.8">RTS</text>
<text x="120.1" y="137.6">RXD</text>
<text x="133.5" y="137.6">WL_BT_FEM_0</text>
<text x="136.4" y="132.3">SENS_RXD</text>
<text x="136.6" y="134.1">SENS_TXD</text>
<text x="120.1" y="139.4">TXD</text>
<text x="120.1" y="143">SW_CTRL</text>
<text x="133.5" y="139.4">WL_BT_FEM_1</text>
<text x="133.5" y="141.2">WL_BT_FEM_2</text>
<text x="133.5" y="143">WL_BT_FEM_3</text>
<text x="120.1" y="146.5">WP_IF</text>
<text x="133.5" y="144.7">WL_BT_FEM_4</text>
<text x="133.5" y="146.5">WL_BT_FEM_5</text>
<text x="133.5" y="148.3">WL_BT_FEM_6</text>
<text x="120.1" y="150.1">COEX_CLK</text>
<text x="120.1" y="151.8">COEX_DATA</text>
<text x="120.1" y="153.6">COEX_RXD</text>
<text x="120.1" y="155.4">COEX_TXD</text>
<text x="133.5" y="150.1">WL_BT_FEM_7</text>
<text x="133.5" y="151.8">WL_BT_FEM_8</text>
</g>
<g font-size="1.3">
<text x="30.8" y="1.3">5</text>
<text x="88.9" y="1.3">4</text>
<text x="146.9" y="1.3">3</text>
<text x="205" y="1.3">2</text>
<text x="263.1" y="1.3">1</text>
<text x=".5" y="28.4">D</text>
<text x="292.6" y="28.4">D</text>
<text x=".5" y="79.5">C</text>
<text x="292.6" y="79.5">C</text>
<text x=".5" y="130.6">B</text>
<text x="292.6" y="130.6">B</text>
<text x=".5" y="181.7">A</text>
<text x="292.6" y="181.7">A</text>
<text x="30.8" y="207.4">5</text>
<text x="88.9" y="207.4">4</text>
<text x="146.9" y="207.4">3</text>
<text x="205" y="207.4">2</text>
<text x="263.1" y="207.4">1</text>
</g>
</svg>
